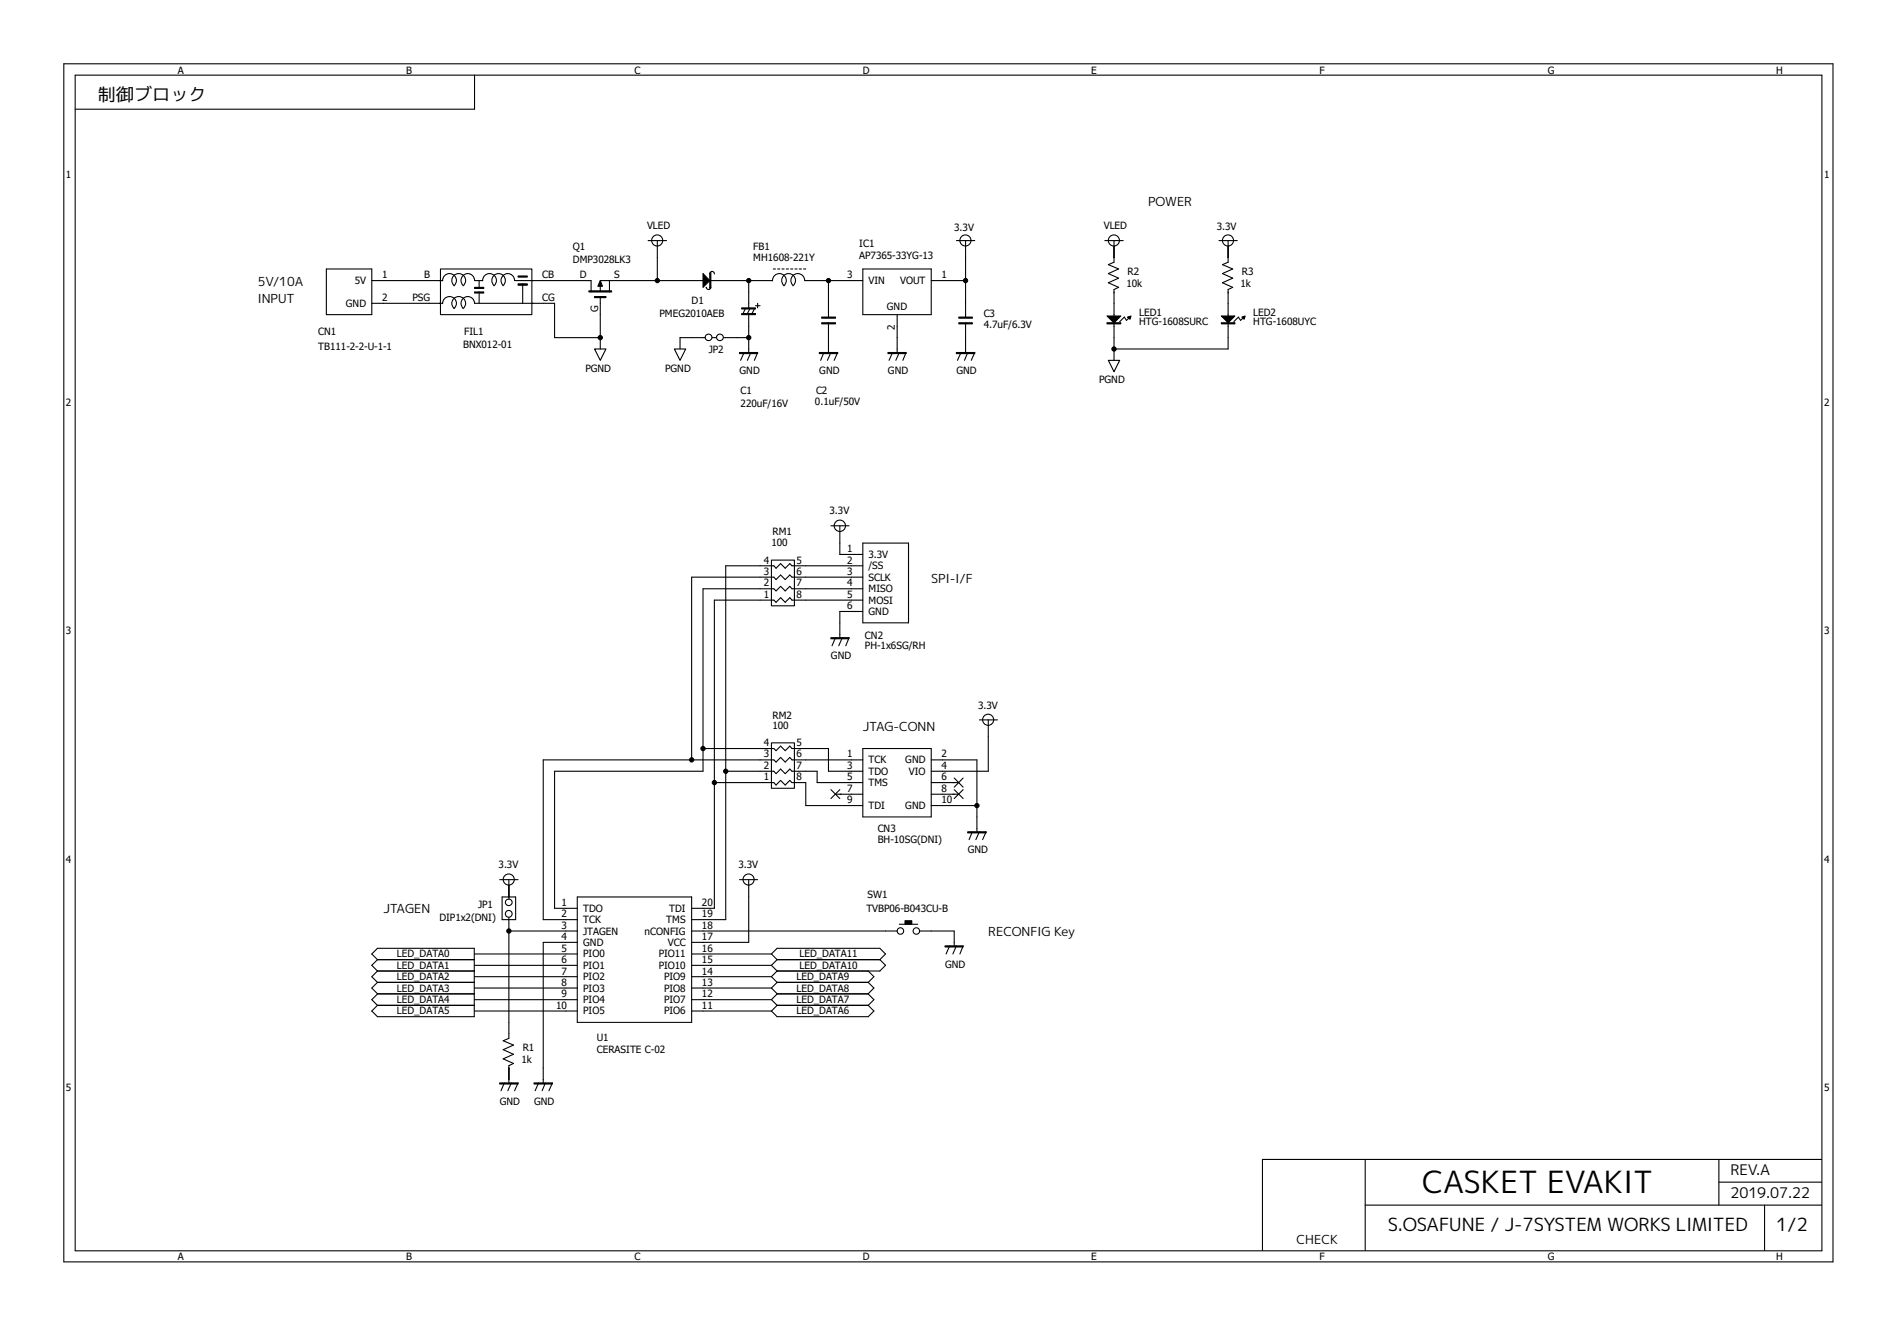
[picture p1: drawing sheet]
<svg xmlns="http://www.w3.org/2000/svg" width="297mm" height="210mm" viewBox="0 0 297 210" stroke-linecap="round" stroke-linejoin="round" font-family="sans-serif">
<g fill="none" stroke="#000" stroke-width=".17">
<path d="M10 10h277v187.6h-277zM11.8 11.8h273.4v184.1h-273.4zM74.3 11.8v5.3h-62.5M101.5 37.7h2.9M102.9 37.7v6.2M149.7 37.7h2.9M151.2 37.7v12M173 37.7h2.9M174.4 37.7v3.4l-.9 .3 1.6 .7-1.6 .7 1.6 .8-1.6 .7 1.6 .7-.7 .3v4.2M190.8 37.7h2.9M192.3 37.7v3.4l-.9 .3 1.6 .7-1.6 .7 1.6 .8-1.6 .7 1.6 .7-.7 .3v4.2M51.1 42.1h7.1v7.2h-7.1z"/>
<path d="M58.2 47.5h11.1M58.2 43.9h11.1M69 42.1h14.3v7.2h-14.3zM69.3 44a1.08 1.08 0 0 1 1.5-1.1 1.08 1.08 0 0 1 .3 1.8M69.3 47.6a1.07 1.07 0 0 1 1.5-1.1 1.07 1.07 0 0 1 .3 1.8M71.1 44.7a1.08 1.08 0 0 1-.1-1.5 1.08 1.08 0 0 1 1.6 0 1.08 1.08 0 0 1-.1 1.6M71.1 48.3a1.06 1.06 0 0 1 0-1.5 1.06 1.06 0 0 1 1.5 0 1.06 1.06 0 0 1-.1 1.5M72.5 48.2a1.06 1.06 0 0 1 .3-1.7 1.06 1.06 0 0 1 1.5 1h12.5v5.4h7.2M74.3 43.9a1.07 1.07 0 0 0-1.5-1 1.07 1.07 0 0 0-.3 1.8M74.3 43.9h1.3M75 43.9v1.3M75 45.7v1.8"/>
<path d="M75.6 44a1.08 1.08 0 0 1 1.5-1.1 1.08 1.08 0 0 1 .2 1.8M77.4 44.7a1.07 1.07 0 0 1-.1-1.5 1.07 1.07 0 0 1 1.6 0 1.07 1.07 0 0 1-.2 1.6M80.6 43.9a1.07 1.07 0 0 0-1.5-1 1.07 1.07 0 0 0-.4 1.8M80.6 43.9h11.9v1.8M81.8 44.4v3.1M93.1 54.7h1.8l-.9 1.7zM94 43.9h16.2M94 44.7v.9M94 46.6v8.1M95.4 43.9v1.8M105.6 54.7h1.8l-.9 1.7zM110.4 52.9h-3.9v1.8"/>
<path d="M111.1 42.9a.36 .36 0 0 1 .4-.4 .36 .36 0 0 1 .3 .4M111.3 45a.36 .36 0 0 1-.3 .3 .36 .36 0 0 1-.4-.3M111.3 43.9h9.6M111.5 52.9h.7M113.3 52.9h3.9M116.5 55.2l-.5 1.2M116.7 48.4l-.4 .7M117.2 43.9v4.3M117.2 49.3v5.9M117.4 48.4l-.4 .7M117.6 55.2l-.6 1.2M118.1 48.4l-.4 .7"/>
<path d="M118.3 47.9h.7M118.6 55.2l-.5 1.2M118.6 47.5v.7M120.9 44a1.08 1.08 0 0 1 1.6-1.1 1.08 1.08 0 0 1 .2 1.8M122.8 44.7a1.08 1.08 0 0 1-.1-1.5 1.08 1.08 0 0 1 1.6 0 1.08 1.08 0 0 1-.2 1.6M126 43.9a1.08 1.08 0 0 0-1.5-1 1.08 1.08 0 0 0-.4 1.8M126 43.9h9.1M129 55.2l-.5 1.2M129.7 43.9v5.8M129.7 50.5v4.7M130.1 55.2l-.6 1.2M131.1 55.2l-.5 1.2"/>
<path d="M135.1 42.1h10.7v7.2h-10.7zM139.7 55.2l-.5 1.2M140.5 49.3v5.9M140.8 55.2l-.5 1.2M141.9 55.2l-.5 1.2M145.8 43.9h5.4M150.5 55.2l-.6 1.2M151.2 50.5v4.7M151.5 55.2l-.5 1.2M152.6 55.2l-.5 1.2M173.5 56.4h1.8l-.9 1.8zM174.4 50.7v5.7"/>
<path d="M176.9 49.7l-.5 .5-.4-.5-.7 .7M192.3 50.7v4h-17.9M194.8 49.7l-.6 .5-.3-.5-.7 .7M120.8 87.7h3.6v7.2h-3.6zM130.1 82.3h2.8M130.8 99.9l-.5 1.2M131.5 82.3v4.5h3.6M131.9 99.9l-.6 1.2M132.9 99.9l-.5 1.2M135.1 92.2h-11.1l-.3-.4-.8 .7-.7-.7-.7 .7-.3-.3h-11.1v28.6h-23.3v21.4h3.6M135.1 85h7.1v12.5h-7.1zM135.1 95.8h-3.6v4.1"/>
<path d="M135.1 94h-11.1l-.3-.4-.8 .7-.7-.7-.7 .7-.3-.3h-9.4v48.2h-3.5M135.1 88.6h-11.1l-.3-.3-.8 .7-.7-.7-.7 .7-.3-.4h-7.6v55.4h-5.3M135.1 90.4h-11.1l-.3-.4-.8 .8-.7-.8-.7 .8-.3-.4h-12.9v28.6M110.1 117.2h11.1l.3 .4 .7-.8 .7 .8 .8-.8 .3 .4h5.7v3.6h5.4M120.8 116.3h3.6v7.1h-3.6zM135.1 119h-11.1l-.3-.4-.8 .7-.7-.7-.7 .7-.3-.3h-36.2v25h5.4M135.1 117.2h10.7v10.7h-10.7zM145.8 119h7.2v11.3M153.3 112.7h2.9M154.7 112.7v8.1h-8.9M78.2 137.8h2.9M79.7 137.8v3"/>
<path d="M111.8 122.6h9.4l.3 .3 .7-.7 .7 .7 .8-.7 .3 .4h2.2v3.6h8.9M113.6 120.8h7.6l.3 .4 .7-.8 .7 .8 .8-.8 .3 .4h3.9v1.8h7.2M115.8 137.8h2.8M117.2 137.8v9.8h-8.9M130.1 123.7l1.4 1.4M130.8 124.4h4.3M131.5 123.7l-1.4 1.4M145.8 124.4h4.3M145.8 122.6h4.3M145.8 126.2h7.2M149.4 121.8l1.4 1.5M149.4 123.7l1.4 1.4"/>
<path d="M150.8 121.8l-1.4 1.5M150.8 123.7l-1.4 1.4M152.2 130.3l-.5 1.2M153.3 130.3l-.5 1.2M154.4 130.3l-.6 1.2M58.2 156.5l.9-.8h15.2v3.5h-15.2l-.9-.9 .9-.9zM59.1 150.3l-.9-.9 .9-.9h15.2v7.1h-15.2l-.9-.9 .9-.9M59.1 150.3h15.2M59.1 150.3l-.9 .9 .9 .9M59.1 152.1h15.2M59.1 152.1l-.9 .9 .9 .8M59.1 153.8h15.2"/>
<path d="M59.1 157.4h15.2M74.3 149.4h16.1M74.3 151.2h16.1M74.3 153h16.1M74.3 154.7h16.1M74.3 156.5h16.1M74.3 158.3h16.1M78.6 140.5h2.1v3.5h-2.1zM79.7 143.7v18.9l-.9 .4 1.6 .7-1.6 .7 1.6 .7-1.6 .7 1.6 .7-.7 .4v2.7M79.7 145.8h10.7M90.4 147.6h-5.4v22M90.4 140.5h17.9v19.6h-17.9z"/>
<path d="M108.3 149.4h12.5M108.3 151.2h12.5M108.3 153h12.5M108.3 154.7h12.5M108.3 156.5h12.5M108.3 158.3h12.5M108.3 145.8h32.2M120.8 149.4l.9-.9h16.1l.8 .9-.8 .9M120.8 156.5l.9-.8h14.2l.9 .8-.9 .9M120.8 156.5l.9 .9M120.8 149.4l.9 .9M120.8 153l.9 .8"/>
<path d="M120.8 151.2l.9 .9M121.7 150.3h16.1M121.7 153.8h14.2M121.7 157.4h14.2M121.7 157.4l-.9 .9M121.7 153.8l-.9 .9M121.7 152.1l-.9 .9M121.7 150.3l-.9 .9M135.9 153.8l.9 .9-.9 .9h-14.2l-.9-.9M135.9 157.4l.9 .9-.9 .9h-14.2l-.9-.9M135.9 152.1l.9 .9-.9 .8M137.8 150.3l.8 .9-.8 .9h-16.1"/>
<path d="M140.8 144.7h2.9M144 145.8h5.4v2.3M148.7 148.1l-.6 1.3M149.7 148.1l-.5 1.3M150.8 148.1l-.5 1.3M79 169.6l-.6 1.2M80.1 169.6l-.6 1.2M81.1 169.6l-.5 1.2M84.3 169.6l-.5 1.2M85.4 169.6l-.5 1.2M86.5 169.6l-.6 1.2M213.7 181.6v14.2"/>
<path d="M213.7 188.7h71.5M269.1 181.6v7.1M269.1 185.1h16.1M276.3 188.7v7.1M285.2 181.6h-87.5v14.2"/>
<circle cx="102.9" cy="37.7" r=".87"/>
<circle cx="151.2" cy="37.7" r=".87"/>
<circle cx="174.4" cy="37.7" r=".87"/>
<circle cx="192.3" cy="37.7" r=".87"/>
<circle cx="110.9" cy="52.8" r=".52"/>
<circle cx="112.7" cy="52.8" r=".52"/>
<circle cx="131.5" cy="82.3" r=".89"/>
<circle cx="154.7" cy="112.7" r=".87"/>
<circle cx="79.6" cy="137.7" r=".87"/>
<circle cx="117.2" cy="137.7" r=".87"/>
<circle cx="79.7" cy="143.1" r=".53"/>
<circle cx="79.7" cy="141.3" r=".52"/>
<circle cx="141" cy="145.8" r=".51"/>
<circle cx="143.5" cy="145.8" r=".51"/>
</g>
<g fill="#000" stroke="#000" stroke-width=".17">
<path d="M74.3 45h1.4v.2h-1.4zM74.3 45.7h1.4v.2h-1.4zM81.1 43.2h1.4v.2h-1.4zM81.1 44.4h1.4v.3h-1.4zM92.2 45.6h3.6v.1h-3.6zM93.1 46.4h1.8v.2h-1.8zM94 43.9l.3 .9h-.7zM110.1 42.8l1 1.1-1 1.1zM111.1 42.8l.2-.1v2.3l-.2 .2zM115.8 55.2h2.8v.2h-2.8zM116.1 48.2h2.2v.2h-2.2zM116.1 49.1h2.2v.2h-2.2z"/>
<path d="M128.3 55.2h2.8v.2h-2.8zM128.7 49.7h2.1v.1h-2.1zM128.7 50.5h2.1v.2h-2.1zM139 55.2h2.9v.2h-2.9zM149.7 55.2h2.9v.2h-2.9zM150.1 49.7h2.1v.1h-2.1zM150.1 50.5h2.1v.2h-2.1zM173.3 50.5h2.2v.2h-2.2zM173.3 49.5h2.2l-1.1 1zM176.5 49.7l.6-.2-.2 .5zM191.2 50.5h2.1v.2h-2.1zM191.2 49.5h2.1l-1 1z"/>
<path d="M194.4 49.7l.5-.2-.1 .5zM130.1 99.9h2.8v.1h-2.8zM151.5 130.3h2.9v.1h-2.9zM141.7 144.2h1v.5h-1zM148 148.1h2.8v.2h-2.8zM78.2 169.6h2.9v.2h-2.9zM83.6 169.6h2.9v.2h-2.9z"/>
</g>
<path d="M126.2 42.1h-5.4" fill="none" stroke="#000" stroke-width=".17" stroke-dasharray=".3 .3"/>
<g fill="#000" stroke="#000" stroke-width=".16">
<circle cx="94" cy="52.9" r=".34"/>
<circle cx="102.9" cy="43.9" r=".34"/>
<circle cx="117.2" cy="43.9" r=".34"/>
<circle cx="117.2" cy="52.9" r=".34"/>
<circle cx="129.7" cy="43.9" r=".34"/>
<circle cx="151.2" cy="43.9" r=".34"/>
<circle cx="174.4" cy="54.7" r=".34"/>
<circle cx="108.3" cy="119" r=".34"/>
<circle cx="110.1" cy="117.2" r=".34"/>
<circle cx="111.8" cy="122.6" r=".34"/>
<circle cx="113.6" cy="120.8" r=".34"/>
<circle cx="153" cy="126.2" r=".34"/>
<circle cx="79.7" cy="145.8" r=".34"/>
</g>
<text font-size="4.8" x="222.7" y="186.9">CASKET EVAKIT</text>
<g font-size="2.8">
<text x="15.3" y="15.9">制御ブロック</text>
<text x="217.3" y="192.8">S.OSAFUNE / J-7SYSTEM WORKS LIMITED</text>
<text x="278.1" y="192.8">1/2</text>
</g>
<g font-size="2.3">
<text x="270.9" y="184.1">REV.A</text>
<text x="270.9" y="187.7">2019.07.22</text>
</g>
<g font-size="1.9">
<text x="179.7" y="32.2">POWER</text>
<text x="40.3" y="44.7">5V/10A</text>
<text x="40.3" y="47.5">INPUT</text>
<text x="145.8" y="91.2">SPI-I/F</text>
<text x="135.1" y="114.4">JTAG-CONN</text>
<text x="60" y="143">JTAGEN</text>
<text x="154.7" y="146.6">RECONFIG Key</text>
<text x="203" y="194.9">CHECK</text>
</g>
<g font-size="1.6">
<text x="27.9" y="11.6">A</text>
<text x="63.6" y="11.6">B</text>
<text x="99.4" y="11.6">C</text>
<text x="135.1" y="11.6">D</text>
<text x="170.8" y="11.6">E</text>
<text x="206.6" y="11.6">F</text>
<text x="242.3" y="11.6">G</text>
<text x="278.1" y="11.6">H</text>
<text x="10.3" y="27.9">1</text>
<text x="285.6" y="27.9">1</text>
<text x="101.3" y="35.9">VLED</text>
<text x="172.8" y="35.9">VLED</text>
<text x="89.7" y="41.2">DMP3028LK3</text>
<text x="89.7" y="39.1">Q1</text>
<text x="117.9" y="40.9">MH1608-221Y</text>
<text x="117.9" y="39.1">FB1</text>
<text x="134.5" y="40.5">AP7365-33YG-13</text>
<text x="134.5" y="38.7">IC1</text>
<text x="149.4" y="36.2">3.3V</text>
<text x="190.5" y="36.1">3.3V</text>
<text x="55.5" y="44.4">5V</text>
<text x="59.8" y="47.2">2</text>
<text x="59.8" y="43.6">1</text>
<text x="64.6" y="47.2">PSG</text>
<text x="66.4" y="43.6">B</text>
<text x="84.9" y="43.6">CB</text>
<text x="84.9" y="47.2">CG</text>
<text x="90.8" y="43.6">D</text>
<text x="96.1" y="43.6">S</text>
<text x="108.3" y="47.7">D1</text>
<text x="132.6" y="43.6">3</text>
<text x="136" y="44.4">VIN</text>
<text x="140.9" y="44.4">VOUT</text>
<text x="147.4" y="43.6">1</text>
<text x="176.4" y="45">10k</text>
<text x="176.5" y="43.1">R2</text>
<text x="194.2" y="45">1k</text>
<text x="194.4" y="43.1">R3</text>
<text x="49.8" y="52.5">CN1</text>
<text x="54.1" y="48">GND</text>
<text x="72.7" y="52.5">FIL1</text>
<text x="93.6" y="48.9" transform="rotate(-90 93.6 48.9)">G</text>
<text x="103.3" y="49.7">PMEG2010AEB</text>
<text x="138.9" y="48.6">GND</text>
<text x="140.1" y="51.7" transform="rotate(-90 140.1 51.7)">2</text>
<text x="154" y="51.4">4.7uF/6.3V</text>
<text x="154" y="49.7">C3</text>
<text x="178.4" y="50.9">HTG-1608SURC</text>
<text x="178.4" y="49.5">LED1</text>
<text x="196.2" y="50.9">HTG-1608UYC</text>
<text x="196.2" y="49.5">LED2</text>
<text x="49.8" y="54.8">TB111-2-2-U-1-1</text>
<text x="72.5" y="54.5">BNX012-01</text>
<text x="91.7" y="58.2">PGND</text>
<text x="104.1" y="58.2">PGND</text>
<text x="111" y="55.2">JP2</text>
<text x="115.8" y="58.6">GND</text>
<text x="128.3" y="58.6">GND</text>
<text x="139" y="58.6">GND</text>
<text x="149.7" y="58.6">GND</text>
<text x="10.3" y="63.6">2</text>
<text x="116" y="63.8">220uF/16V</text>
<text x="116" y="61.6">C1</text>
<text x="127.6" y="63.4">0.1uF/50V</text>
<text x="127.8" y="61.6">C2</text>
<text x="172.1" y="60">PGND</text>
<text x="285.6" y="63.6">2</text>
<text x="120.9" y="83.8">RM1</text>
<text x="129.9" y="80.6">3.3V</text>
<text x="119.6" y="88.3">4</text>
<text x="120.8" y="85.6">100</text>
<text x="124.7" y="88.3">5</text>
<text x="132.6" y="86.5">1</text>
<text x="132.6" y="88.3">2</text>
<text x="136" y="87.4">3.3V</text>
<text x="136" y="89.2">/SS</text>
<text x="119.6" y="93.6">1</text>
<text x="119.6" y="91.8">2</text>
<text x="119.6" y="90">3</text>
<text x="124.7" y="90">6</text>
<text x="124.7" y="91.8">7</text>
<text x="124.7" y="93.6">8</text>
<text x="132.6" y="95.4">6</text>
<text x="132.6" y="93.6">5</text>
<text x="132.6" y="90">3</text>
<text x="132.6" y="91.8">4</text>
<text x="136" y="94.5">MOSI</text>
<text x="136" y="90.9">SCLK</text>
<text x="136" y="92.7">MISO</text>
<text x="10.3" y="99.4">3</text>
<text x="135.4" y="101.6">PH-1x6SG/RH</text>
<text x="135.4" y="100">CN2</text>
<text x="136" y="96.3">GND</text>
<text x="285.6" y="99.4">3</text>
<text x="130.1" y="103.3">GND</text>
<text x="120.9" y="112.6">RM2</text>
<text x="153.1" y="111">3.3V</text>
<text x="119.6" y="118.6">3</text>
<text x="119.6" y="116.8">4</text>
<text x="120.9" y="114.2">100</text>
<text x="124.7" y="116.8">5</text>
<text x="124.7" y="118.6">6</text>
<text x="132.6" y="118.6">1</text>
<text x="136" y="119.5">TCK</text>
<text x="141.7" y="119.5">GND</text>
<text x="147.4" y="118.6">2</text>
<text x="119.6" y="122.2">1</text>
<text x="119.6" y="120.4">2</text>
<text x="124.7" y="120.4">7</text>
<text x="124.7" y="122.2">8</text>
<text x="132.6" y="124">7</text>
<text x="132.6" y="120.4">3</text>
<text x="132.6" y="122.2">5</text>
<text x="132.6" y="125.8">9</text>
<text x="136" y="121.3">TDO</text>
<text x="136" y="123.1">TMS</text>
<text x="142.3" y="121.3">VIO</text>
<text x="147.4" y="122.2">6</text>
<text x="147.4" y="120.4">4</text>
<text x="147.4" y="125.8">10</text>
<text x="147.4" y="124">8</text>
<text x="136" y="126.7">TDI</text>
<text x="137.4" y="130.3">CN3</text>
<text x="141.7" y="126.7">GND</text>
<text x="10.3" y="135.1">4</text>
<text x="78.1" y="136">3.3V</text>
<text x="115.6" y="136">3.3V</text>
<text x="137.4" y="132">BH-10SG(DNI)</text>
<text x="151.5" y="133.6">GND</text>
<text x="285.6" y="135.1">4</text>
<text x="74.8" y="142.2">JP1</text>
<text x="87.9" y="141.9">1</text>
<text x="87.9" y="143.7">2</text>
<text x="91.3" y="142.7">TDO</text>
<text x="104.8" y="142.7">TDI</text>
<text x="109.9" y="143.7">19</text>
<text x="109.9" y="141.9">20</text>
<text x="135.6" y="142.7">TVBP06-B043CU-B</text>
<text x="135.8" y="140.6">SW1</text>
<text x="62.1" y="149.9">LED_DATA0</text>
<text x="68.8" y="144.2">DIP1x2(DNI)</text>
<text x="87.9" y="147.2">4</text>
<text x="87.9" y="149">5</text>
<text x="87.9" y="145.5">3</text>
<text x="91.3" y="148.1">GND</text>
<text x="91.3" y="149.9">PIO0</text>
<text x="91.3" y="146.3">JTAGEN</text>
<text x="91.3" y="144.6">TCK</text>
<text x="100.9" y="146.3">nCONFIG</text>
<text x="103.1" y="149.9">PIO11</text>
<text x="104.3" y="144.6">TMS</text>
<text x="104.6" y="148.1">VCC</text>
<text x="109.9" y="149">16</text>
<text x="109.9" y="147.2">17</text>
<text x="109.9" y="145.5">18</text>
<text x="125.2" y="149.9">LED_DATA11</text>
<text x="62.1" y="151.7">LED_DATA1</text>
<text x="62.1" y="153.5">LED_DATA2</text>
<text x="62.1" y="155.3">LED_DATA3</text>
<text x="87.9" y="150.8">6</text>
<text x="87.9" y="152.6">7</text>
<text x="87.9" y="154.4">8</text>
<text x="91.3" y="151.7">PIO1</text>
<text x="91.3" y="153.5">PIO2</text>
<text x="91.3" y="155.3">PIO3</text>
<text x="103.1" y="151.7">PIO10</text>
<text x="104" y="155.3">PIO8</text>
<text x="104" y="153.5">PIO9</text>
<text x="109.9" y="154.4">13</text>
<text x="109.9" y="152.6">14</text>
<text x="109.9" y="150.8">15</text>
<text x="124.7" y="155.3">LED_DATA8</text>
<text x="124.7" y="153.5">LED_DATA9</text>
<text x="125.2" y="151.7">LED_DATA10</text>
<text x="148" y="151.5">GND</text>
<text x="62.1" y="157.1">LED_DATA4</text>
<text x="62.1" y="158.8">LED_DATA5</text>
<text x="87.1" y="157.9">10</text>
<text x="87.9" y="156.2">9</text>
<text x="91.3" y="157.1">PIO4</text>
<text x="91.3" y="158.8">PIO5</text>
<text x="104" y="158.8">PIO6</text>
<text x="104" y="157.1">PIO7</text>
<text x="109.9" y="157.9">11</text>
<text x="109.9" y="156.2">12</text>
<text x="124.7" y="158.8">LED_DATA6</text>
<text x="124.7" y="157.1">LED_DATA7</text>
<text x="81.7" y="166.5">1k</text>
<text x="81.8" y="164.6">R1</text>
<text x="93.4" y="164.9">CERASITE C-02</text>
<text x="93.4" y="163">U1</text>
<text x="10.3" y="170.8">5</text>
<text x="78.2" y="173">GND</text>
<text x="83.6" y="173">GND</text>
<text x="285.6" y="170.8">5</text>
<text x="27.9" y="197.3">A</text>
<text x="63.6" y="197.3">B</text>
<text x="99.4" y="197.3">C</text>
<text x="135.1" y="197.3">D</text>
<text x="170.8" y="197.3">E</text>
<text x="206.6" y="197.3">F</text>
<text x="242.3" y="197.3">G</text>
<text x="278.1" y="197.3">H</text>
</g>
</svg>
